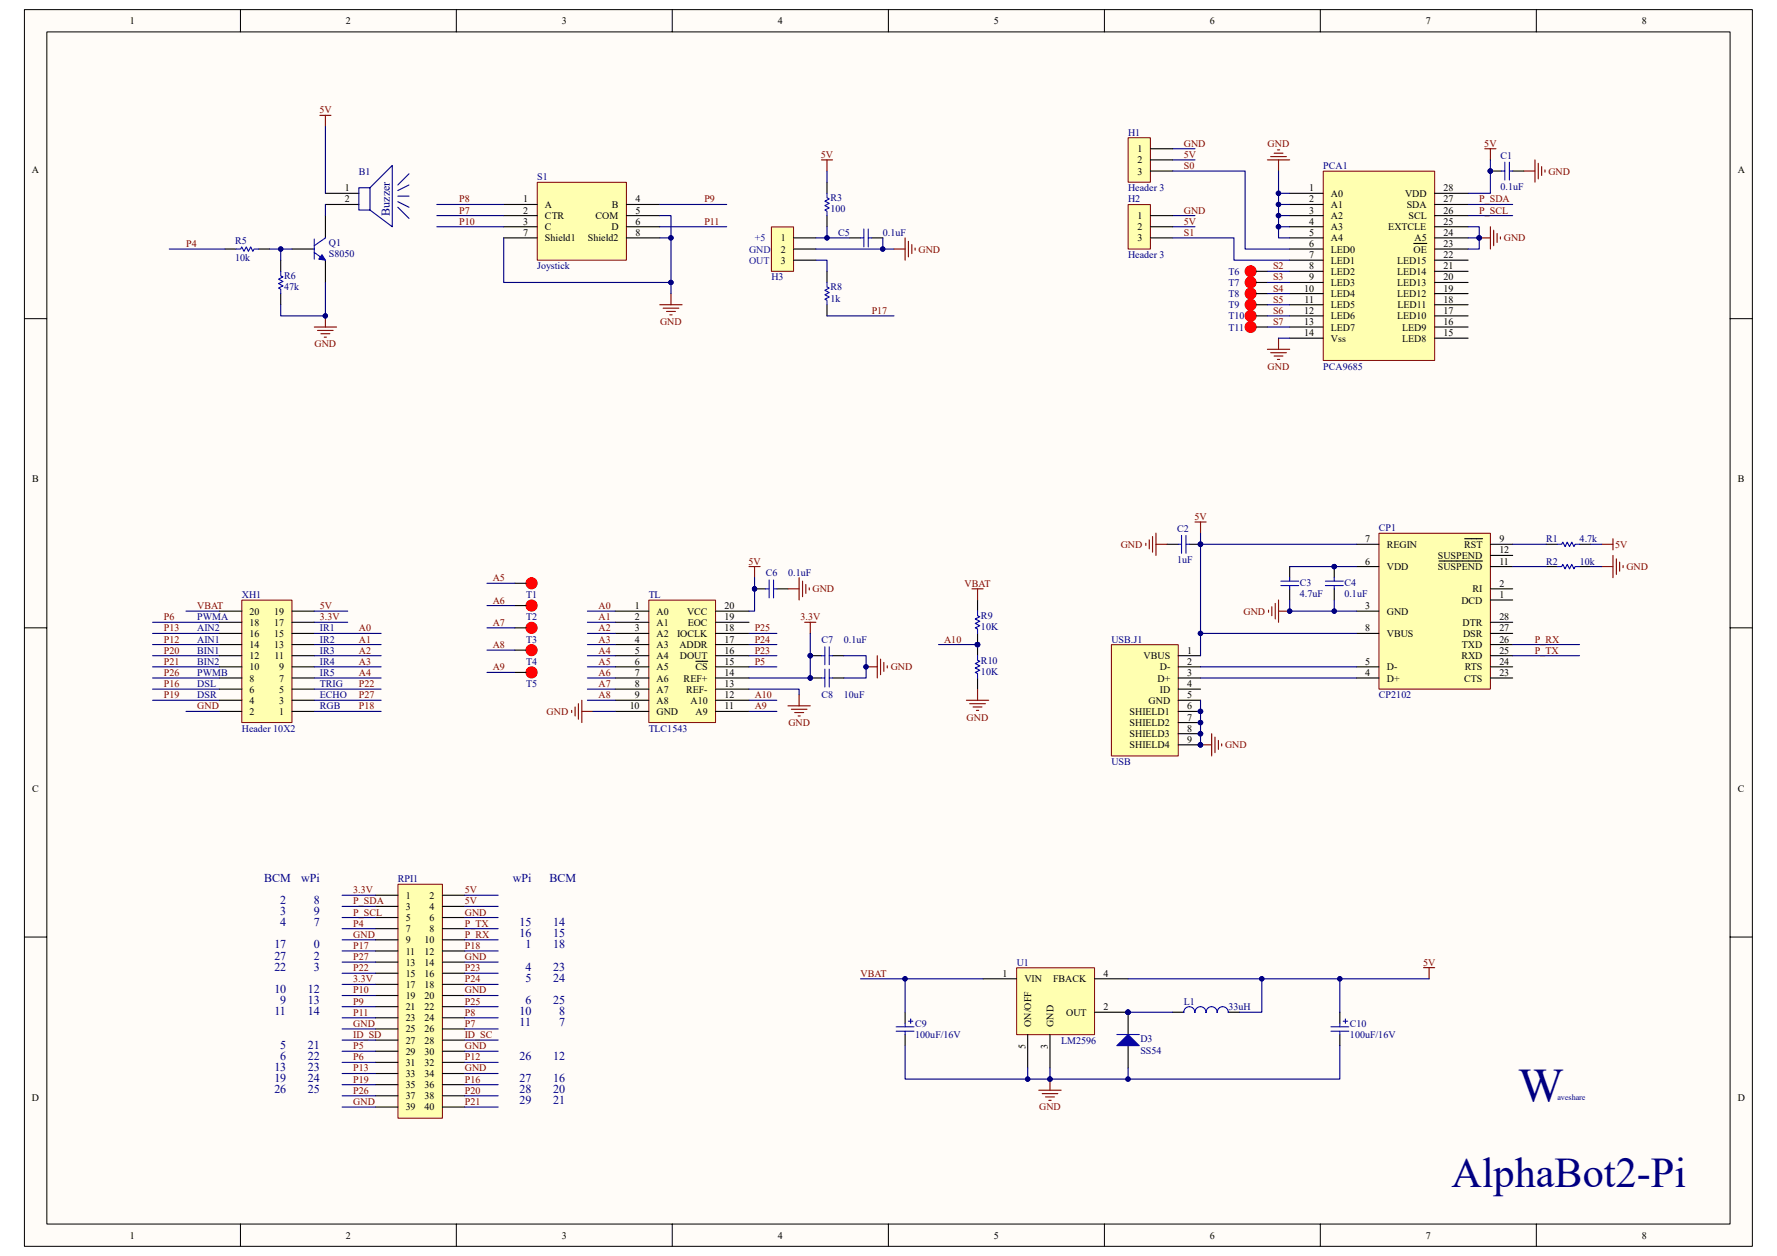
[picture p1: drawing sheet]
<svg xmlns="http://www.w3.org/2000/svg" width="297mm" height="210mm" viewBox="0 0 297 210" stroke-linecap="round" stroke-linejoin="round" font-family="sans-serif">
<path d="M4.1 1.6h288.8v206.8h-288.8z" fill="#fffcf8"/>
<path d="M4.1 1.6h288.8v206.8h-288.8z" fill="none" stroke="#000" stroke-width=".17"/>
<path d="M7.8 5.4h281.4v199.2h-281.4z" fill="#fffcf8"/>
<g fill="none" stroke="#000" stroke-width=".17">
<path d="M7.8 5.3h281.4v199.3h-281.4zM40.2 1.6v3.7M76.3 1.6v3.7M112.4 1.6v3.7M148.5 1.6v3.7M184.6 1.6v3.7M220.7 1.6v3.7M256.8 1.6v3.7M4.1 53.3h3.7M289.2 53.3h3.7M4.1 105h3.7M289.2 105h3.7"/>
<path d="M4.1 156.7h3.7M289.2 156.7h3.7M40.2 204.6v3.8M76.3 204.6v3.8M112.4 204.6v3.8M148.5 204.6v3.8M184.6 204.6v3.8M220.7 204.6v3.8M256.8 204.6v3.8"/>
</g>
<path d="M221.2 28.6h18.6v31.7h-18.6z" fill="#ffffb0"/>
<path d="M221.2 28.6h18.6v31.7h-18.6z" fill="none" stroke="#800000" stroke-width=".17"/>
<g fill="none" stroke="#000" stroke-width=".19">
<path d="M215.6 32.3h5.6M215.6 34.2h5.6M215.6 36h5.6M215.6 37.9h5.6M215.6 39.8h5.6M239.8 32.3h5.6M239.8 34.2h5.6M239.8 36h5.6M239.8 37.9h5.6M239.8 39.8h5.6M215.6 41.6h5.6M215.6 43.5h5.6"/>
<path d="M215.6 45.4h5.6M215.6 52.8h5.6M215.6 56.5h5.6M215.6 54.7h5.6M215.6 50.9h5.6M215.6 49.1h5.6M215.6 47.2h5.6M236.3 40.7h2.2M239.8 41.6h5.6M239.8 43.5h5.6M239.8 45.4h5.6M239.8 52.8h5.6"/>
<path d="M239.8 56.5h5.6M239.8 54.7h5.6M239.8 50.9h5.6M239.8 49.1h5.6M239.8 47.2h5.6"/>
</g>
<g fill="none" stroke="#800000" stroke-width=".19">
<path d="M211.9 26.7h3.7M212.4 26.2h2.6M213 25.6h1.5M213.5 25.1h.4M213.7 26.7v1.9M247.3 39.8h1.8M248.2 24.9h1.9M249.1 24.9v1.8M249.1 37.9v3.7M249.7 38.5v2.6M250.3 39v1.5M250.8 39.6v.4"/>
<path d="M211.9 58.4h3.7M212.4 59h2.6M213 59.5h1.5M213.7 56.5v1.9M213.5 60.1h.4"/>
</g>
<path d="M213.7 28.6v11.2h1.9M213.7 32.3h1.9M213.7 34.2h1.9M213.7 36h1.9M213.7 37.9h1.9M245.4 37.9h1.9v3.7h-1.9M245.4 34.2h7.5M245.4 36h7.5M245.4 39.8h1.9M249.1 26.7v5.6h-3.7M213.7 56.5h1.9M31.1 102.2h5.6" fill="none" stroke="#000080" stroke-width=".19"/>
<g fill="#000080" stroke="#000080" stroke-width=".17">
<circle cx="213.7" cy="32.3" r=".36"/>
<circle cx="213.7" cy="34.2" r=".36"/>
<circle cx="213.7" cy="36" r=".36"/>
<circle cx="213.7" cy="37.9" r=".36"/>
<circle cx="249.1" cy="28.6" r=".37"/>
<circle cx="247.3" cy="39.8" r=".37"/>
</g>
<path d="M108.5 100.4h11.1v20.4h-11.1z" fill="#ffffb0"/>
<path d="M108.5 100.3h11.1v20.5h-11.1z" fill="none" stroke="#800000" stroke-width=".17"/>
<g fill="none" stroke="#000" stroke-width=".19">
<path d="M126.1 98.4h1.9M129.9 98.4h1.8M102.8 102.2h5.6M102.8 104h5.6M102.8 105.9h5.6M102.8 107.8h5.6M102.8 109.6h5.6M102.8 111.5h5.6M102.8 113.3h5.6M102.8 115.2h5.6M102.8 117.1h5.6M102.8 118.9h5.6"/>
<path d="M116.3 110.6h2M119.6 102.2h5.6M119.6 104h5.6M119.6 105.9h5.6M119.6 107.8h5.6M119.6 109.6h5.6M119.6 111.5h5.6M119.6 113.3h5.6M119.6 115.2h5.6M119.6 117.1h5.6M119.6 118.9h5.6M135.4 109.6h1.9"/>
<path d="M139.2 109.6h1.9M163.4 100.3v1.9M163.4 105.9v3.7M163.4 113.3v1.9M196 169.2h1.9M205.3 169.2h1.9"/>
</g>
<g fill="none" stroke="#800000" stroke-width=".19">
<path d="M125.2 94.7h1.9M126.1 94.7v1.9M131.7 98.4h1.9M133.6 96.6v3.7M134.2 97.2v2.6M134.7 97.7v1.5M135.3 98.3v.3M162.5 98.4h1.8M163.4 98.4v1.9M95.6 118.8v.3M96.1 118.2v1.5M96.7 117.6v2.6"/>
<path d="M97.3 118.9h1.8M97.3 117.1v3.7M131.7 118h3.7M132.3 118.6h2.6M132.8 119.1h1.5M133.4 119.7h.4M133.6 116.1v1.9M134.5 104h1.9M135.4 104v1.9M144.8 111.5h1.8M146.6 109.6v3.7M147.2 110.2v2.6"/>
<path d="M147.7 110.7v1.5M148.3 111.3v.4M161.5 117.1h3.8M162.1 117.6h2.6M162.7 118.2h1.4M163.2 118.8h.4M163.4 115.2v1.9M238 161.8h1.8M238.9 161.8v1.8"/>
</g>
<g fill="none" stroke="#000080" stroke-width=".19">
<path d="M126.1 96.6v5.6h-.9M98.2 102.2h4.6M98.2 104h4.6M98.2 105.9h4.6M98.2 107.8h4.6M98.2 109.6h4.6M98.2 113.3h4.6M98.2 115.2h4.6M98.2 117.1h4.6M99.1 118.9h3.7M125.2 118.9h4.7M125.2 105.9h4.7"/>
<path d="M125.2 107.8h4.7M125.2 109.6h4.7M125.2 117.1h4.7M125.2 111.5h4.7M125.2 115.2h8.4v.9"/>
</g>
<g fill="#000080" stroke="#000080" stroke-width=".17">
<circle cx="135.4" cy="109.6" r=".36"/>
<circle cx="144.8" cy="111.5" r=".36"/>
<circle cx="163.4" cy="107.8" r=".36"/>
<circle cx="126.1" cy="98.4" r=".36"/>
</g>
<g fill="none" stroke="#00f" stroke-width=".19">
<path d="M128 98.4h.6M128.6 97v2.9M129.3 98.4h.6M129.3 97v2.9M137.3 109.6h.6M137.9 108.1v3M138.6 109.6h.6M138.6 108.1v3M163.4 109.6v.8l.4 .2-.8 .3 .8 .4-.8 .4 .8 .4-.8 .3 .4 .2v.7M163.4 102.2v.7l.4 .2-.8 .4 .8 .4-.8 .3 .8 .4-.8 .4 .4 .2v.7M197.9 169.2a.92 .92 0 0 1 .9-.9 .92 .92 0 0 1 .9 .9M199.7 169.2a.92 .92 0 0 1 1-.9 .92 .92 0 0 1 .9 .9 .92 .92 0 0 1 .9-.9 .92 .92 0 0 1 1 .9"/>
<path d="M203.5 169.2a.92 .92 0 0 1 .9-.9 .92 .92 0 0 1 .9 .9"/>
</g>
<path d="M170 161.8h13v11.2h-13z" fill="#ffffb0"/>
<path d="M169.9 161.8h13.1v11.2h-13.1z" fill="none" stroke="#800000" stroke-width=".17"/>
<path d="M164.3 163.6h5.6M171.8 173v5.5M175.5 173v5.5M183 163.6h5.6M183 169.2h5.6v3.8M188.6 174.8v3.7" fill="none" stroke="#000" stroke-width=".19"/>
<circle cx="188.6" cy="169.2" r=".36" fill="#000080" stroke="#000080" stroke-width=".17"/>
<path d="M186.7 174.8l1.9-1.8 1.8 1.8z" fill="#00f"/>
<g fill="none" stroke="#00f" stroke-width=".19">
<path d="M149.8 171.7h3M149.8 172.4h3M151.3 171.1v.6M151.3 172.4v.6M151.8 170.7h.8M152.2 170.3v.8M186.7 174.8l1.9-1.8 1.8 1.8zM186.7 173h3.7M222.5 171.7h3M222.5 172.4h3M224 171.1v.6M224 172.4v.6"/>
<path d="M224.5 170.7h.8M224.9 170.3v.8"/>
</g>
<g fill="#000080" stroke="#000080" stroke-width=".17">
<circle cx="188.6" cy="169.2" r=".36"/>
<circle cx="171.8" cy="180.4" r=".36"/>
<circle cx="151.3" cy="163.6" r=".36"/>
<circle cx="188.6" cy="180.4" r=".36"/>
<circle cx="175.5" cy="180.4" r=".36"/>
<circle cx="210.9" cy="163.6" r=".36"/>
<circle cx="224" cy="163.6" r=".36"/>
</g>
<path d="M151.3 169.2v1.9M151.3 173v1.8M224 169.2v1.9M224 173v1.8" fill="none" stroke="#000" stroke-width=".19"/>
<path d="M25.5 117.1h11.2M25.5 104h11.2M25.5 109.6h11.2M25.5 111.5h11.2M25.5 113.3h11.2M151.3 163.6v5.6M171.8 178.5v1.9M188.6 163.6h22.3v5.6h-3.7M188.6 169.2h7.4M188.6 178.5v1.9h-13.1M224 174.8v5.6h-35.4M224 163.6v5.6" fill="none" stroke="#000080" stroke-width=".19"/>
<path d="M66.5 147.8h7.5v39.1h-7.5z" fill="#ffffb0"/>
<path d="M66.5 147.8h7.5v39.1h-7.5z" fill="none" stroke="#800000" stroke-width=".17"/>
<g fill="none" stroke="#000" stroke-width=".19">
<path d="M62.8 149.7h3.7M62.8 151.5h3.7M62.8 153.4h3.7M62.8 155.3h3.7M62.8 157.1h3.7M62.8 159h3.7M74 149.7h3.7M74 151.5h3.7M74 153.4h3.7M74 155.3h3.7M74 157.1h3.7M74 159h3.7"/>
<path d="M62.8 160.8h3.7M62.8 162.7h3.7M62.8 164.6h3.7M62.8 166.4h3.7M62.8 168.3h3.7M62.8 170.2h3.7M62.8 172h3.7M62.8 173.9h3.7M62.8 175.7h3.7M62.8 177.6h3.7M62.8 179.5h3.7M74 160.8h3.7"/>
<path d="M74 162.7h3.7M74 164.6h3.7M74 166.4h3.7M74 168.3h3.7M74 170.2h3.7M74 172h3.7M74 173.9h3.7M74 175.7h3.7M74 177.6h3.7M74 179.5h3.7M62.8 181.3h3.7M62.8 183.2h3.7"/>
<path d="M62.8 185.1h3.7M74 181.3h3.7M74 183.2h3.7M74 185.1h3.7"/>
</g>
<g fill="none" stroke="#000080" stroke-width=".19">
<path d="M57.2 149.7h5.6M57.2 151.5h5.6M57.2 153.4h5.6M57.2 155.3h5.6M57.2 157.1h5.6M57.2 159h5.6M77.7 149.7h5.6M77.7 151.5h5.6M77.7 153.4h5.6M77.7 155.3h5.6M77.7 157.1h5.6M77.7 159h5.6"/>
<path d="M57.2 160.8h5.6M57.2 162.7h5.6M57.2 164.6h5.6M57.2 166.4h5.6M57.2 168.3h5.6M57.2 170.2h5.6M57.2 172h5.6M57.2 173.9h5.6M57.2 175.7h5.6M57.2 177.6h5.6M57.2 179.5h5.6M77.7 160.8h5.6"/>
<path d="M77.7 162.7h5.6M77.7 164.6h5.6M77.7 166.4h5.6M77.7 168.3h5.6M77.7 170.2h5.6M77.7 172h5.6M77.7 173.9h5.6M77.7 175.7h5.6M77.7 177.6h5.6M77.7 179.5h5.6M57.2 181.3h5.6M57.2 183.2h5.6"/>
<path d="M57.2 185.1h5.6M77.7 181.3h5.6M77.7 183.2h5.6M77.7 185.1h5.6"/>
</g>
<path d="M129 38h3.6v7.4h-3.6z" fill="#ffffb0"/>
<path d="M128.9 37.9h3.7v7.5h-3.7z" fill="none" stroke="#800000" stroke-width=".17"/>
<path d="M132.6 39.8h3.8M138.2 30.5v1.8M138.2 36v1.9M142 39.8h1.8M145.7 39.8h1.9M132.6 41.6h3.8M132.6 43.5h3.8M138.2 45.4v1.8M138.2 50.9v1.9" fill="none" stroke="#000" stroke-width=".19"/>
<path d="M137.3 26.7h1.9M138.2 26.7v1.9M151.3 39.8v3.7M149.4 41.6h1.9M151.8 40.3v2.6M152.4 40.9v1.5M153 41.5v.3" fill="none" stroke="#800000" stroke-width=".19"/>
<path d="M138.2 32.3v.8l.4 .2-.7 .3 .7 .4-.7 .4 .7 .4-.7 .3 .3 .2v.7M143.8 39.8h.6M144.4 38.3v3M145.1 39.8h.6M145.1 38.3v3M138.2 47.2v.8l.4 .2-.7 .3 .7 .4-.7 .4 .7 .4-.7 .3 .3 .2v.7" fill="none" stroke="#00f" stroke-width=".19"/>
<path d="M136.4 39.8h5.6M138.2 28.6v1.9M138.2 37.9v1.9M147.6 39.8v1.8M196 24.9h3.7M196 26.7h3.7M196 36h3.7M196 37.9h3.7M136.4 43.5h1.8v1.9M136.4 41.6h13M138.2 52.8h11.2" fill="none" stroke="#000080" stroke-width=".19"/>
<g fill="#000080" stroke="#000080" stroke-width=".17">
<circle cx="147.6" cy="41.6" r=".36"/>
<circle cx="138.2" cy="39.8" r=".36"/>
</g>
<path d="M188.6 34.2h3.7v7.4h-3.7z" fill="#ffffb0"/>
<path d="M188.6 34.2h3.7v7.4h-3.7z" fill="none" stroke="#800000" stroke-width=".17"/>
<path d="M192.3 36h3.7M192.3 37.9h3.7M192.3 39.8h3.7" fill="none" stroke="#000" stroke-width=".19"/>
<path d="M188.6 23.1h3.7v7.4h-3.7z" fill="#ffffb0"/>
<path d="M188.6 23h3.7v7.5h-3.7z" fill="none" stroke="#800000" stroke-width=".17"/>
<path d="M54.4 36v3.8M54.4 32.3h5.6M54.4 34.2h5.6M192.3 24.9h3.7M192.3 26.7h3.7M192.3 28.6h3.7M249.1 28.6h1.9M252.9 28.6h1.8M48.8 41.6h3.7M54.4 43.5v3.7M135.4 113.3h1.9M139.2 113.3h1.9" fill="none" stroke="#000" stroke-width=".19"/>
<g fill="#000080" stroke="#000080" stroke-width=".17">
<circle cx="249.1" cy="28.6" r=".37"/>
<circle cx="151.3" cy="163.6" r=".36"/>
<circle cx="210.9" cy="163.6" r=".36"/>
<circle cx="224" cy="163.6" r=".36"/>
<circle cx="171.8" cy="180.4" r=".36"/>
<circle cx="175.5" cy="180.4" r=".36"/>
<circle cx="135.4" cy="109.6" r=".36"/>
<circle cx="135.4" cy="113.3" r=".36"/>
<circle cx="144.8" cy="111.5" r=".36"/>
</g>
<path d="M52.5 40v3.3M54.4 39.8l-1.9 1.3M251 28.6h.5M251.5 27.1v3M252.3 27.1v3M252.3 28.6h.6M52.5 42.2l1.3 .9M137.3 113.3h.6M137.9 111.9v3M138.6 113.3h.6M138.6 111.9v3" fill="none" stroke="#00f" stroke-width=".19"/>
<path d="M254.7 28.6h1.9M256.6 26.7v3.8M257.1 27.3v2.6M257.7 27.9v1.4M258.3 28.4v.4M173.6 182.3h3.8M174.2 182.8h2.6M174.8 183.4h1.5M175.3 184h.4M175.5 180.4v1.9" fill="none" stroke="#800000" stroke-width=".19"/>
<path d="M25.5 115.2h11.2M25.5 105.9h11.2M135.4 105.9v7.4h-10.2M141.1 109.6h3.7v3.7h-3.7M143.8 163.6h20.5M151.3 174.8v5.6h24.2v-1.9M210.9 163.6h28" fill="none" stroke="#000080" stroke-width=".19"/>
<path d="M60 31.4h1.8v3.7v-3.7l3.8-3.7v10.2l-3.8-2.8h-1.8zM66.5 32.8h1.9M66.5 33.7l1.9 .9M66.5 34.6l1.9 1.9M68.4 29.1l-1.9 1.8M68.4 30.9l-1.9 1" fill="none" stroke="#0c0087" stroke-width=".19"/>
<path d="M53.8 42.6l.6 .9-1.1-.2z" fill="#00f"/>
<path d="M53.8 42.6l.6 .9-1.1-.2z" fill="none" stroke="#00f" stroke-width=".17"/>
<path d="M37.6 41.6h1.9M43.2 41.6h1.9M46.9 43.5v1.9M46.9 49.1v1.8" fill="none" stroke="#000" stroke-width=".19"/>
<path d="M39.5 41.6h.7l.2-.3 .4 .7 .4-.7 .3 .7 .4-.7 .4 .7 .2-.4h.7M46.9 45.4v.7l.4 .2-.7 .4 .7 .4-.7 .3 .7 .4-.7 .4 .3 .1v.8" fill="none" stroke="#00f" stroke-width=".19"/>
<path d="M53.5 19.3h1.8M54.4 19.3v1.8M52.5 54.7h3.8M53.1 55.2h2.6M53.6 55.8h1.5M54.2 56.4h.4M54.4 52.8v1.9" fill="none" stroke="#800000" stroke-width=".19"/>
<g fill="#000080" stroke="#000080" stroke-width=".17">
<circle cx="54.4" cy="52.8" r=".36"/>
<circle cx="46.9" cy="41.6" r=".36"/>
</g>
<path d="M54.4 21.1v11.2M54.4 34.2v1.8M28.3 41.6h9.3M45.1 41.6h3.7M46.9 41.6v1.9M54.4 47.2v5.6h-7.5v-1.9" fill="none" stroke="#000080" stroke-width=".19"/>
<path d="M89.8 30.5h14.9v13h-14.9z" fill="#ffffb0"/>
<path d="M89.8 30.5h14.9v13h-14.9z" fill="none" stroke="#800000" stroke-width=".17"/>
<path d="M84.2 34.2h5.6M84.2 36h5.6M84.2 37.9h5.6M84.2 39.8h5.6M104.7 34.2h5.6M104.7 36h5.6M104.7 37.9h5.6M104.7 39.8h5.6" fill="none" stroke="#000" stroke-width=".19"/>
<path d="M110.3 50.9h3.7M110.8 51.5h2.7M111.4 52.1h1.5M112 52.6h.3M112.2 49.1v1.8" fill="none" stroke="#800000" stroke-width=".19"/>
<path d="M73 34.2h11.2M73 37.9h11.2M73 36h11.2M84.2 39.8v7.4h28M110.3 36h1.9v13.1M110.3 34.2h11.2M110.3 37.9h11.2M110.3 39.8h1.9" fill="none" stroke="#000080" stroke-width=".19"/>
<g fill="#000080" stroke="#000080" stroke-width=".17">
<circle cx="112.2" cy="39.8" r=".37"/>
<circle cx="112.2" cy="47.2" r=".37"/>
</g>
<path d="M40.4 100.4h8.4v20.4h-8.4z" fill="#ffffb0"/>
<path d="M40.4 100.3h8.4v20.5h-8.4z" fill="none" stroke="#800000" stroke-width=".17"/>
<g fill="none" stroke="#000" stroke-width=".19">
<path d="M36.7 118.9h3.7M36.7 117.1h3.7M36.7 115.2h3.7M36.7 113.3h3.7M36.7 111.5h3.7M36.7 109.6h3.7M36.7 107.8h3.7M36.7 105.9h3.7M36.7 104h3.7M36.7 102.2h3.7M48.8 118.9h3.7M48.8 117.1h3.7"/>
<path d="M48.8 115.2h3.7M48.8 113.3h3.7M48.8 111.5h3.7M48.8 109.6h3.7M48.8 107.8h3.7M48.8 105.9h3.7M48.8 104h3.7M48.8 102.2h3.7"/>
</g>
<path d="M25.5 107.8h11.2M52.5 117.1h11.2M52.5 115.2h11.2M52.5 104h5.6M52.5 102.2h5.6" fill="none" stroke="#000080" stroke-width=".19"/>
<path d="M230.5 89.2h18.6v26h-18.6z" fill="#ffffb0"/>
<path d="M230.5 89.2h18.6v26h-18.6z" fill="none" stroke="#800000" stroke-width=".17"/>
<g fill="none" stroke="#000" stroke-width=".19">
<path d="M226.8 94.7h3.7M226.8 91h3.7M240.5 93.8h7.3M244.8 90.1h3M249.1 98.4h3.8M249.1 94.7h3.8M249.1 92.9h3.8M249.1 91h3.8M226.8 113.3h3.7M226.8 111.5h3.7M226.8 105.9h3.7M226.8 102.2h3.7"/>
<path d="M249.1 113.3h3.8M249.1 111.5h3.8M249.1 109.6h3.8M249.1 107.8h3.8M249.1 105.9h3.8M249.1 104h3.8M249.1 100.3h3.8"/>
</g>
<path d="M185.8 107.8h11.2v18.6h-11.2z" fill="#ffffb0"/>
<path d="M185.8 107.8h11.2v18.6h-11.2z" fill="none" stroke="#800000" stroke-width=".17"/>
<g fill="none" stroke="#000" stroke-width=".19">
<path d="M210 45.4h1.9M210 47.2h1.9M210 49.1h1.9M210 50.9h1.9M210 52.8h1.9M210 54.7h1.9M86.1 97.5h1.8M195.1 91h1.9M198.8 91h1.9M215.6 94.7v1.9M215.6 98.4v1.9M223 94.7v1.9"/>
<path d="M223 98.4v1.9M258.4 91h1.9M258.4 94.7h1.9M264 91h1.9M264 94.7h1.9M86.1 101.2h1.8M86.1 105h1.8M86.1 108.7h1.8M86.1 112.4h1.8M197 109.6h3.7M197 111.5h3.7M197 113.3h3.7"/>
<path d="M197 115.2h3.7M197 117.1h3.7M197 118.9h3.7M197 120.8h3.7M197 122.7h3.7M197 124.5h3.7"/>
</g>
<g fill="#000080" stroke="#000080" stroke-width=".17">
<circle cx="200.7" cy="118.9" r=".36"/>
<circle cx="200.7" cy="120.8" r=".36"/>
<circle cx="200.7" cy="122.7" r=".36"/>
<circle cx="200.7" cy="124.5" r=".36"/>
<circle cx="200.7" cy="105.9" r=".37"/>
<circle cx="200.7" cy="91" r=".37"/>
<circle cx="223" cy="94.7" r=".36"/>
<circle cx="223" cy="102.2" r=".36"/>
<circle cx="215.6" cy="102.2" r=".36"/>
<circle cx="163.4" cy="107.8" r=".36"/>
</g>
<g fill="none" stroke="#800000" stroke-width=".19">
<path d="M191.5 90.8v.4M192.1 90.3v1.5M192.7 89.7v2.6M193.2 89.1v3.8M193.2 91h1.9M199.7 87.3h1.9M200.7 87.3v1.8M267.8 91h1.8M267.8 94.7h1.8M269.6 90.1v1.8M269.6 92.9v3.7M270.2 93.4v2.6"/>
<path d="M270.7 94v1.5M271.3 94.6v.3M212 102v.4M212.6 101.4v1.5M213.2 100.9v2.6M213.7 100.3v3.7M213.7 102.2h1.9M200.7 124.5h1.8M202.5 122.7v3.7M203.1 123.2v2.6M203.7 123.8v1.5M204.2 124.4v.3"/>
</g>
<g fill="none" stroke="#000080" stroke-width=".19">
<path d="M196 28.6h12.1v13h7.5M196 39.8h10.3v3.7h9.3M211.9 45.4h3.7M211.9 47.2h3.7M211.9 49.1h3.7M211.9 50.9h3.7M211.9 52.8h3.7M211.9 54.7h3.7M81.4 97.5h4.7M200.7 89.1v1.9M215.6 94.7h11.2M226.8 91h-26.1v18.6"/>
<path d="M252.9 94.7h5.5M252.9 91h5.5M265.9 91h1.9M265.9 94.7h1.9M31.1 118.9h5.6M52.5 113.3h11.2M52.5 111.5h11.2M52.5 105.9h11.2M52.5 107.8h11.2M52.5 109.6h11.2M52.5 118.9h11.2M81.4 101.2h4.7"/>
<path d="M81.4 105h4.7M81.4 108.7h4.7M81.4 112.4h4.7M98.2 111.5h4.6M156.9 107.8h6.5M200.7 111.5h26.1M200.7 105.9h26.1M200.7 113.3h26.1M200.7 117.1v7.4M215.6 100.3v1.9h11.2M223 100.3v1.9M252.9 107.8h11.1"/>
<path d="M252.9 109.6h11.1"/>
</g>
<g fill="none" stroke="#00f" stroke-width=".19">
<path d="M197 91h.5M197.5 89.5v3M198.2 91h.6M198.2 89.5v3M214.1 97.2h3M214.1 97.9h3M215.6 96.6v.6M215.6 97.9v.5M221.5 97.2h3M221.5 97.9h3M223 96.6v.6M223 97.9v.5"/>
<path d="M260.3 91h.7l.2-.4 .4 .8 .4-.8 .4 .8 .3-.8 .4 .8 .2-.4h.7M260.3 94.7h.7l.2-.3 .4 .7 .4-.7 .4 .7 .3-.7 .4 .7 .2-.4h.7"/>
</g>
<g fill="#f00" stroke="#f00" stroke-width=".17">
<circle cx="88.9" cy="97.5" r=".93"/>
<circle cx="88.9" cy="101.2" r=".93"/>
<circle cx="88.9" cy="105" r=".93"/>
<circle cx="88.9" cy="108.7" r=".93"/>
<circle cx="88.9" cy="112.4" r=".93"/>
<circle cx="209" cy="45.4" r=".92"/>
<circle cx="209" cy="47.2" r=".92"/>
<circle cx="209" cy="49.1" r=".92"/>
<circle cx="209" cy="50.9" r=".92"/>
<circle cx="209" cy="52.8" r=".92"/>
<circle cx="209" cy="54.7" r=".92"/>
</g>
<text font-size="8.1" fill="#000080" x="253.8" y="184.3">W</text>
<text font-size="7.1" fill="#000080" x="242.6" y="198.5">AlphaBot2-Pi</text>
<g font-size="2" fill="#000080">
<text x="65.1" y="36.1" transform="rotate(-90 65.1 36.1)">Buzzer</text>
<text x="44.2" y="147.4">BCM</text>
<text x="50.3" y="147.4">wPi</text>
<text x="85.7" y="147.4">wPi</text>
<text x="91.8" y="147.4">BCM</text>
<text x="46.9" y="151.1">2</text>
<text x="46.9" y="153">3</text>
<text x="46.9" y="154.8">4</text>
<text x="52.4" y="151.1">8</text>
<text x="52.4" y="153">9</text>
<text x="52.4" y="154.8">7</text>
<text x="86.8" y="154.8">15</text>
<text x="92.5" y="154.8">14</text>
<text x="45.9" y="158.6">17</text>
<text x="45.9" y="160.4">27</text>
<text x="52.4" y="158.6">0</text>
<text x="52.4" y="160.4">2</text>
<text x="86.8" y="156.7">16</text>
<text x="87.9" y="158.6">1</text>
<text x="92.5" y="158.6">18</text>
<text x="92.5" y="156.7">15</text>
<text x="45.9" y="162.3">22</text>
<text x="45.9" y="166">10</text>
<text x="46.9" y="167.9">9</text>
<text x="51.5" y="166">12</text>
<text x="51.5" y="167.9">13</text>
<text x="52.4" y="162.3">3</text>
<text x="87.9" y="162.3">4</text>
<text x="87.9" y="164.1">5</text>
<text x="87.9" y="167.9">6</text>
<text x="92.5" y="162.3">23</text>
<text x="92.5" y="164.1">24</text>
<text x="92.5" y="167.9">25</text>
<text x="45.9" y="169.7">11</text>
<text x="51.5" y="169.7">14</text>
<text x="86.8" y="169.7">10</text>
<text x="86.8" y="171.6">11</text>
<text x="93.4" y="169.7">8</text>
<text x="93.4" y="171.6">7</text>
<text x="45.9" y="179">13</text>
<text x="46.9" y="175.3">5</text>
<text x="46.9" y="177.2">6</text>
<text x="51.5" y="175.3">21</text>
<text x="51.5" y="177.2">22</text>
<text x="51.5" y="179">23</text>
<text x="86.8" y="177.2">26</text>
<text x="92.5" y="177.2">12</text>
<text x="45.9" y="180.9">19</text>
<text x="45.9" y="182.8">26</text>
<text x="51.5" y="180.9">24</text>
<text x="51.5" y="182.8">25</text>
<text x="86.8" y="180.9">27</text>
<text x="86.8" y="182.8">28</text>
<text x="86.8" y="184.6">29</text>
<text x="92.5" y="184.6">21</text>
<text x="92.5" y="180.9">16</text>
<text x="92.5" y="182.8">20</text>
</g>
<g font-size="1.7">
<text x="21.7" y="4">1</text>
<text x="57.8" y="4">2</text>
<text x="93.9" y="4">3</text>
<text x="130" y="4">4</text>
<text x="166.1" y="4">5</text>
<text x="202.2" y="4">6</text>
<text x="238.4" y="4">7</text>
<text x="274.4" y="4">8</text>
<text x="5.3" y="29">A</text>
<text x="190.2" y="25.5">1</text>
<text x="190.2" y="27.3">2</text>
<text x="190.2" y="29.2">3</text>
<text x="290.5" y="29">A</text>
<text x="57.7" y="32">1</text>
<text x="57.7" y="33.8">2</text>
<text x="87.5" y="33.8">1</text>
<text x="87.5" y="35.7">2</text>
<text x="91.1" y="34.8">A</text>
<text x="102.3" y="34.8">B</text>
<text x="106.2" y="35.7">5</text>
<text x="106.2" y="33.8">4</text>
<text x="218.9" y="32">1</text>
<text x="218.9" y="33.8">2</text>
<text x="218.9" y="35.7">3</text>
<text x="222.5" y="32.9">A0</text>
<text x="222.5" y="34.8">A1</text>
<text x="234.9" y="32.9">VDD</text>
<text x="235.1" y="34.8">SDA</text>
<text x="241.3" y="33.8">27</text>
<text x="241.3" y="35.7">26</text>
<text x="241.3" y="32">28</text>
<text x="87.5" y="37.6">3</text>
<text x="87.5" y="39.4">7</text>
<text x="91.1" y="36.6">CTR</text>
<text x="91.1" y="38.5">C</text>
<text x="91.1" y="40.4">Shield1</text>
<text x="98.3" y="40.4">Shield2</text>
<text x="99.6" y="36.6">COM</text>
<text x="102.2" y="38.5">D</text>
<text x="106.2" y="37.6">6</text>
<text x="106.2" y="39.4">8</text>
<text x="130.5" y="40.4">1</text>
<text x="190.2" y="36.6">1</text>
<text x="190.2" y="38.5">2</text>
<text x="190.2" y="40.4">3</text>
<text x="218.9" y="37.6">4</text>
<text x="218.9" y="39.4">5</text>
<text x="218.9" y="41.3">6</text>
<text x="222.5" y="36.6">A2</text>
<text x="222.5" y="38.5">A3</text>
<text x="222.5" y="40.4">A4</text>
<text x="232.1" y="38.5">EXTCLE</text>
<text x="235.4" y="36.6">SCL</text>
<text x="236.4" y="40.4">A5</text>
<text x="241.3" y="41.3">23</text>
<text x="241.3" y="39.4">24</text>
<text x="241.3" y="37.6">25</text>
<text x="130.5" y="42.2">2</text>
<text x="130.5" y="44.1">3</text>
<text x="218.9" y="43.2">7</text>
<text x="218.9" y="45">8</text>
<text x="218.9" y="46.9">9</text>
<text x="222.5" y="42.2">LED0</text>
<text x="222.5" y="44.1">LED1</text>
<text x="222.5" y="46">LED2</text>
<text x="222.5" y="47.8">LED3</text>
<text x="233.5" y="47.8">LED13</text>
<text x="233.5" y="46">LED14</text>
<text x="233.5" y="44.1">LED15</text>
<text x="236.3" y="42.2">OE</text>
<text x="241.3" y="46.9">20</text>
<text x="241.3" y="45">21</text>
<text x="241.3" y="43.2">22</text>
<text x="218" y="48.7">10</text>
<text x="218" y="52.5">12</text>
<text x="218.1" y="50.6">11</text>
<text x="222.5" y="49.7">LED4</text>
<text x="222.5" y="51.5">LED5</text>
<text x="222.5" y="53.4">LED6</text>
<text x="233.5" y="53.4">LED10</text>
<text x="233.5" y="49.7">LED12</text>
<text x="233.6" y="51.5">LED11</text>
<text x="241.3" y="50.6">18</text>
<text x="241.3" y="52.5">17</text>
<text x="241.3" y="48.7">19</text>
<text x="218" y="54.3">13</text>
<text x="218" y="56.2">14</text>
<text x="222.5" y="55.3">LED7</text>
<text x="222.5" y="57.1">Vss</text>
<text x="234.4" y="57.1">LED8</text>
<text x="234.4" y="55.3">LED9</text>
<text x="241.3" y="56.2">15</text>
<text x="241.3" y="54.3">16</text>
<text x="5.4" y="80.6">B</text>
<text x="290.5" y="80.6">B</text>
<text x="228.2" y="94.4">6</text>
<text x="228.2" y="90.7">7</text>
<text x="231.8" y="95.3">VDD</text>
<text x="231.8" y="91.6">REGIN</text>
<text x="240.3" y="95.3">SUSPEND</text>
<text x="240.3" y="93.5">SUSPEND</text>
<text x="244.7" y="91.6">RST</text>
<text x="250.6" y="94.4">11</text>
<text x="250.6" y="92.5">12</text>
<text x="250.6" y="90.7">9</text>
<text x="106.1" y="101.8">1</text>
<text x="121.1" y="101.8">20</text>
<text x="228.2" y="101.8">3</text>
<text x="244.3" y="100.9">DCD</text>
<text x="246.1" y="99">RI</text>
<text x="250.6" y="98.1">2</text>
<text x="250.6" y="100">1</text>
<text x="41.7" y="106.5">16</text>
<text x="41.7" y="104.6">18</text>
<text x="41.7" y="102.8">20</text>
<text x="45.8" y="106.5">15</text>
<text x="45.8" y="104.6">17</text>
<text x="45.8" y="102.8">19</text>
<text x="106.1" y="103.7">2</text>
<text x="106.1" y="105.6">3</text>
<text x="106.1" y="107.4">4</text>
<text x="109.7" y="102.8">A0</text>
<text x="109.7" y="104.6">A1</text>
<text x="109.7" y="106.5">A2</text>
<text x="113.2" y="106.5">IOCLK</text>
<text x="114.8" y="102.8">VCC</text>
<text x="115" y="104.6">EOC</text>
<text x="121.1" y="107.4">17</text>
<text x="121.1" y="105.6">18</text>
<text x="121.1" y="103.7">19</text>
<text x="228.2" y="105.6">8</text>
<text x="231.8" y="106.5">VBUS</text>
<text x="231.8" y="102.8">GND</text>
<text x="244.5" y="104.6">DTR</text>
<text x="244.6" y="106.5">DSR</text>
<text x="250.6" y="107.4">26</text>
<text x="250.6" y="103.7">28</text>
<text x="250.6" y="105.6">27</text>
<text x="41.7" y="113.9">8</text>
<text x="41.7" y="112.1">10</text>
<text x="41.7" y="110.2">12</text>
<text x="41.7" y="108.4">14</text>
<text x="45.8" y="108.4">13</text>
<text x="45.9" y="110.2">11</text>
<text x="46.7" y="113.9">7</text>
<text x="46.7" y="112.1">9</text>
<text x="106.1" y="109.3">5</text>
<text x="106.1" y="111.1">6</text>
<text x="106.1" y="113">7</text>
<text x="109.7" y="108.4">A3</text>
<text x="109.7" y="110.2">A4</text>
<text x="109.7" y="112.1">A5</text>
<text x="109.7" y="113.9">A6</text>
<text x="113.6" y="108.4">ADDR</text>
<text x="113.6" y="110.2">DOUT</text>
<text x="114.3" y="113.9">REF+</text>
<text x="116.3" y="112.1">CS</text>
<text x="121.1" y="111.1">15</text>
<text x="121.1" y="109.3">16</text>
<text x="121.1" y="113">14</text>
<text x="191.2" y="110.2">VBUS</text>
<text x="193.5" y="113.9">D+</text>
<text x="193.9" y="112.1">D-</text>
<text x="198.5" y="111.1">2</text>
<text x="198.5" y="109.3">1</text>
<text x="198.5" y="113">3</text>
<text x="228.2" y="113">4</text>
<text x="228.2" y="111.1">5</text>
<text x="231.8" y="113.9">D+</text>
<text x="231.8" y="112.1">D-</text>
<text x="244.3" y="110.2">RXD</text>
<text x="244.4" y="108.4">TXD</text>
<text x="244.7" y="113.9">CTS</text>
<text x="244.9" y="112.1">RTS</text>
<text x="250.6" y="111.1">24</text>
<text x="250.6" y="113">23</text>
<text x="250.6" y="109.3">25</text>
<text x="41.7" y="119.5">2</text>
<text x="41.7" y="117.7">4</text>
<text x="41.7" y="115.8">6</text>
<text x="46.7" y="119.5">1</text>
<text x="46.7" y="117.7">3</text>
<text x="46.7" y="115.8">5</text>
<text x="105.3" y="118.6">10</text>
<text x="106.1" y="114.9">8</text>
<text x="106.1" y="116.7">9</text>
<text x="109.7" y="115.8">A7</text>
<text x="109.7" y="117.7">A8</text>
<text x="109.7" y="119.5">GND</text>
<text x="114.7" y="115.8">REF-</text>
<text x="115.4" y="117.7">A10</text>
<text x="116.3" y="119.5">A9</text>
<text x="121.1" y="118.6">11</text>
<text x="121.1" y="116.7">12</text>
<text x="121.1" y="114.9">13</text>
<text x="188.8" y="119.5">SHIELD1</text>
<text x="192" y="117.7">GND</text>
<text x="193.9" y="115.8">ID</text>
<text x="198.5" y="114.9">4</text>
<text x="198.5" y="118.6">6</text>
<text x="198.5" y="116.7">5</text>
<text x="188.8" y="121.4">SHIELD2</text>
<text x="188.8" y="123.3">SHIELD3</text>
<text x="188.8" y="125.1">SHIELD4</text>
<text x="198.5" y="120.5">7</text>
<text x="198.5" y="122.3">8</text>
<text x="198.5" y="124.2">9</text>
<text x="5.4" y="132.3">C</text>
<text x="290.5" y="132.3">C</text>
<text x="67.8" y="150.3">1</text>
<text x="67.8" y="152.1">3</text>
<text x="67.8" y="154">5</text>
<text x="67.8" y="155.9">7</text>
<text x="71.8" y="150.3">2</text>
<text x="71.8" y="152.1">4</text>
<text x="71.8" y="154">6</text>
<text x="71.8" y="155.9">8</text>
<text x="67.8" y="157.7">9</text>
<text x="67.8" y="159.6">11</text>
<text x="67.8" y="161.4">13</text>
<text x="71" y="157.7">10</text>
<text x="71" y="159.6">12</text>
<text x="71" y="161.4">14</text>
<text x="67.8" y="163.3">15</text>
<text x="67.8" y="165.2">17</text>
<text x="67.8" y="167">19</text>
<text x="71" y="163.3">16</text>
<text x="71" y="165.2">18</text>
<text x="71" y="167">20</text>
<text x="167.6" y="163.3">1</text>
<text x="171.2" y="164.2">VIN</text>
<text x="176.1" y="164.2">FBACK</text>
<text x="184.5" y="163.3">4</text>
<text x="67.8" y="168.9">21</text>
<text x="67.8" y="170.8">23</text>
<text x="67.8" y="172.6">25</text>
<text x="71" y="168.9">22</text>
<text x="71" y="170.8">24</text>
<text x="71" y="172.6">26</text>
<text x="172.4" y="171.7" transform="rotate(-90 172.4 171.7)">ON/OFF</text>
<text x="176.1" y="171.7" transform="rotate(-90 176.1 171.7)">GND</text>
<text x="178.2" y="169.8">OUT</text>
<text x="184.5" y="168.9">2</text>
<text x="67.8" y="174.5">27</text>
<text x="67.8" y="176.3">29</text>
<text x="67.8" y="178.2">31</text>
<text x="71" y="174.5">28</text>
<text x="71" y="176.3">30</text>
<text x="71" y="178.2">32</text>
<text x="171.4" y="175.3" transform="rotate(-90 171.4 175.3)">5</text>
<text x="175.2" y="175.3" transform="rotate(-90 175.2 175.3)">3</text>
<text x="5.3" y="184">D</text>
<text x="67.8" y="180.1">33</text>
<text x="67.8" y="181.9">35</text>
<text x="67.8" y="183.8">37</text>
<text x="67.8" y="185.7">39</text>
<text x="71" y="180.1">34</text>
<text x="71" y="181.9">36</text>
<text x="71" y="183.8">38</text>
<text x="71" y="185.7">40</text>
<text x="290.5" y="184">D</text>
<text x="21.7" y="207.1">1</text>
<text x="57.8" y="207.1">2</text>
<text x="93.9" y="207.1">3</text>
<text x="130" y="207.1">4</text>
<text x="166.1" y="207.1">5</text>
<text x="202.2" y="207.1">6</text>
<text x="238.4" y="207.1">7</text>
<text x="274.4" y="207.1">8</text>
</g>
<g font-size="1.7" fill="#800000">
<text x="53.4" y="18.9">5V</text>
<text x="137.2" y="26.4">5V</text>
<text x="197.9" y="26.4">5V</text>
<text x="197.9" y="24.5">GND</text>
<text x="197.9" y="28.3">S0</text>
<text x="211.9" y="24.5">GND</text>
<text x="248.1" y="24.5">5V</text>
<text x="258.8" y="29.2">GND</text>
<text x="76.8" y="33.8">P8</text>
<text x="76.8" y="35.7">P7</text>
<text x="117.7" y="33.8">P9</text>
<text x="197.9" y="35.7">GND</text>
<text x="247.3" y="33.8">P_SDA</text>
<text x="247.3" y="35.7">P_SCL</text>
<text x="31.1" y="41.3">P4</text>
<text x="76.8" y="37.6">P10</text>
<text x="117.7" y="37.6">P11</text>
<text x="197.9" y="37.6">5V</text>
<text x="197.9" y="39.4">S1</text>
<text x="251.4" y="40.4">GND</text>
<text x="153.5" y="42.2">GND</text>
<text x="212.8" y="45">S2</text>
<text x="212.8" y="46.9">S3</text>
<text x="145.7" y="52.5">P17</text>
<text x="212.8" y="48.7">S4</text>
<text x="212.8" y="50.6">S5</text>
<text x="212.8" y="52.5">S6</text>
<text x="52.6" y="58.1">GND</text>
<text x="110.3" y="54.3">GND</text>
<text x="212.8" y="54.3">S7</text>
<text x="211.9" y="61.8">GND</text>
<text x="199.7" y="86.9">5V</text>
<text x="125.1" y="94.4">5V</text>
<text x="187.3" y="91.6">GND</text>
<text x="270" y="91.6">5V</text>
<text x="271.9" y="95.3">GND</text>
<text x="33" y="101.8">VBAT</text>
<text x="53.5" y="101.8">5V</text>
<text x="82.4" y="97.2">A5</text>
<text x="82.4" y="100.9">A6</text>
<text x="100.1" y="101.8">A0</text>
<text x="135.8" y="99">GND</text>
<text x="161.2" y="98.1">VBAT</text>
<text x="27.4" y="103.7">P6</text>
<text x="27.4" y="105.6">P13</text>
<text x="27.4" y="107.4">P12</text>
<text x="53.5" y="103.7">3.3V</text>
<text x="60" y="105.6">A0</text>
<text x="60" y="107.4">A1</text>
<text x="82.4" y="104.6">A7</text>
<text x="100.1" y="103.7">A1</text>
<text x="100.1" y="105.6">A2</text>
<text x="100.1" y="107.4">A3</text>
<text x="126.2" y="105.6">P25</text>
<text x="126.2" y="107.4">P24</text>
<text x="133.8" y="103.7">3.3V</text>
<text x="157.8" y="107.4">A10</text>
<text x="207.9" y="102.8">GND</text>
<text x="256.6" y="107.4">P_RX</text>
<text x="27.4" y="113">P26</text>
<text x="27.4" y="109.3">P20</text>
<text x="27.4" y="111.1">P21</text>
<text x="60" y="109.3">A2</text>
<text x="60" y="111.1">A3</text>
<text x="60" y="113">A4</text>
<text x="82.4" y="108.4">A8</text>
<text x="82.4" y="112.1">A9</text>
<text x="100.1" y="109.3">A4</text>
<text x="100.1" y="111.1">A5</text>
<text x="100.1" y="113">A6</text>
<text x="126.2" y="109.3">P23</text>
<text x="126.2" y="111.1">P5</text>
<text x="148.9" y="112.1">GND</text>
<text x="256.6" y="109.3">P_TX</text>
<text x="27.4" y="116.7">P19</text>
<text x="27.4" y="114.9">P16</text>
<text x="33" y="118.6">GND</text>
<text x="60" y="118.6">P18</text>
<text x="60" y="114.9">P22</text>
<text x="60" y="116.7">P27</text>
<text x="91.4" y="119.5">GND</text>
<text x="100.1" y="114.9">A7</text>
<text x="100.1" y="116.7">A8</text>
<text x="126.1" y="118.6">A9</text>
<text x="126.1" y="116.7">A10</text>
<text x="131.8" y="121.4">GND</text>
<text x="161.6" y="120.5">GND</text>
<text x="204.8" y="125.1">GND</text>
<text x="59.1" y="149.3">3.3V</text>
<text x="77.7" y="149.3">5V</text>
<text x="59.1" y="151.2">P_SDA</text>
<text x="59.1" y="153.1">P_SCL</text>
<text x="59.1" y="154.9">P4</text>
<text x="77.7" y="153.1">GND</text>
<text x="77.7" y="151.2">5V</text>
<text x="77.7" y="154.9">P_TX</text>
<text x="59.1" y="156.8">GND</text>
<text x="59.1" y="158.6">P17</text>
<text x="59.1" y="160.5">P27</text>
<text x="77.7" y="160.5">GND</text>
<text x="77.7" y="158.6">P18</text>
<text x="77.7" y="156.8">P_RX</text>
<text x="237.9" y="161.4">5V</text>
<text x="59.1" y="166.1">P10</text>
<text x="59.1" y="168">P9</text>
<text x="59.1" y="162.4">P22</text>
<text x="59.1" y="164.2">3.3V</text>
<text x="77.7" y="162.4">P23</text>
<text x="77.7" y="166.1">GND</text>
<text x="77.7" y="168">P25</text>
<text x="77.7" y="164.2">P24</text>
<text x="143.8" y="163.3">VBAT</text>
<text x="59.1" y="169.8">P11</text>
<text x="59.1" y="171.7">GND</text>
<text x="59.1" y="173.5">ID_SD</text>
<text x="77.7" y="173.5">ID_SC</text>
<text x="77.7" y="169.8">P8</text>
<text x="77.7" y="171.7">P7</text>
<text x="59.1" y="175.4">P5</text>
<text x="59.1" y="177.3">P6</text>
<text x="59.1" y="179.1">P13</text>
<text x="77.7" y="175.4">GND</text>
<text x="77.7" y="179.1">GND</text>
<text x="77.7" y="177.3">P12</text>
<text x="59.1" y="181">P19</text>
<text x="59.1" y="182.9">P26</text>
<text x="59.1" y="184.7">GND</text>
<text x="77.7" y="181">P16</text>
<text x="77.7" y="182.9">P20</text>
<text x="77.7" y="184.7">P21</text>
<text x="173.7" y="185.7">GND</text>
</g>
<g font-size="1.7" fill="#000080">
<text x="188.6" y="22.7">H1</text>
<text x="60" y="29.2">B1</text>
<text x="221.2" y="28.3">PCA1</text>
<text x="250.8" y="26.6">C1</text>
<text x="89.8" y="30.1">S1</text>
<text x="138.8" y="33.7">R3</text>
<text x="138.8" y="35.5">100</text>
<text x="188.6" y="33.8">H2</text>
<text x="188.6" y="32">Header 3</text>
<text x="250.8" y="31.8">0.1uF</text>
<text x="39.3" y="40.7">R5</text>
<text x="55" y="41.1">Q1</text>
<text x="140.1" y="39.4">C5</text>
<text x="147.6" y="39.4">0.1uF</text>
<text x="39.3" y="43.7">10k</text>
<text x="47.5" y="46.7">R6</text>
<text x="55" y="43">S8050</text>
<text x="89.8" y="45">Joystick</text>
<text x="128.9" y="46.9">H3</text>
<text x="188.6" y="43.2">Header 3</text>
<text x="205.3" y="46">T6</text>
<text x="205.3" y="47.8">T7</text>
<text x="47.5" y="48.6">47k</text>
<text x="138.8" y="48.6">R8</text>
<text x="138.8" y="50.4">1k</text>
<text x="205.3" y="49.7">T8</text>
<text x="205.3" y="51.5">T9</text>
<text x="205.3" y="53.4">T10</text>
<text x="205.3" y="55.3">T11</text>
<text x="221.2" y="61.8">PCA9685</text>
<text x="196.8" y="89">C2</text>
<text x="230.5" y="88.8">CP1</text>
<text x="196.8" y="94.2">1uF</text>
<text x="258.5" y="90.7">R1</text>
<text x="258.5" y="94.4">R2</text>
<text x="264.1" y="90.7">4.7k</text>
<text x="264.1" y="94.4">10k</text>
<text x="40.4" y="100">XH1</text>
<text x="87.9" y="100">T1</text>
<text x="108.4" y="100">TL</text>
<text x="128" y="96.2">C6</text>
<text x="131.7" y="96.2">0.1uF</text>
<text x="217.3" y="97.9">C3</text>
<text x="217.3" y="99.8">4.7uF</text>
<text x="224.7" y="97.9">C4</text>
<text x="224.7" y="99.8">0.1uF</text>
<text x="33" y="105.6">AIN2</text>
<text x="33" y="107.4">AIN1</text>
<text x="33" y="103.7">PWMA</text>
<text x="53.5" y="105.6">IR1</text>
<text x="53.5" y="107.4">IR2</text>
<text x="87.9" y="103.7">T2</text>
<text x="87.9" y="107.4">T3</text>
<text x="137.3" y="107.4">C7</text>
<text x="141.1" y="107.4">0.1uF</text>
<text x="164" y="103.5">R9</text>
<text x="164" y="105.4">10K</text>
<text x="185.8" y="107.4">USB.J1</text>
<text x="33" y="109.3">BIN1</text>
<text x="33" y="111.1">BIN2</text>
<text x="33" y="113">PWMB</text>
<text x="53.5" y="109.3">IR3</text>
<text x="53.5" y="111.1">IR4</text>
<text x="53.5" y="113">IR5</text>
<text x="87.9" y="111.1">T4</text>
<text x="164" y="111">R10</text>
<text x="164" y="112.8">10K</text>
<text x="33" y="116.7">DSR</text>
<text x="33" y="114.9">DSL</text>
<text x="53.5" y="116.7">ECHO</text>
<text x="53.5" y="118.6">RGB</text>
<text x="53.5" y="114.9">TRIG</text>
<text x="87.9" y="114.9">T5</text>
<text x="137.3" y="116.7">C8</text>
<text x="141.1" y="116.7">10uF</text>
<text x="230.5" y="116.7">CP2102</text>
<text x="40.4" y="122.3">Header 10X2</text>
<text x="108.4" y="122.3">TLC1543</text>
<text x="185.8" y="127.9">USB</text>
<text x="66.5" y="147.5">RPI1</text>
<text x="169.9" y="161.4">U1</text>
<text x="197.9" y="168">L1</text>
<text x="153" y="173.5">100uF/16V</text>
<text x="153" y="171.7">C9</text>
<text x="205.3" y="168.9">33uH</text>
<text x="225.7" y="173.5">100uF/16V</text>
<text x="225.7" y="171.7">C10</text>
<text x="177.4" y="174.5">LM2596</text>
<text x="190.6" y="174.3">D3</text>
<text x="190.6" y="176.1">SS54</text>
</g>
<g font-size="1.7" fill="#00f">
<text x="126.1" y="40.4">+5</text>
<text x="125.2" y="42.2">GND</text>
<text x="125.2" y="44.1">OUT</text>
</g>
<text font-size="1.4" fill="#000080" x="260.3" y="183.9">aveshare</text>
</svg>
